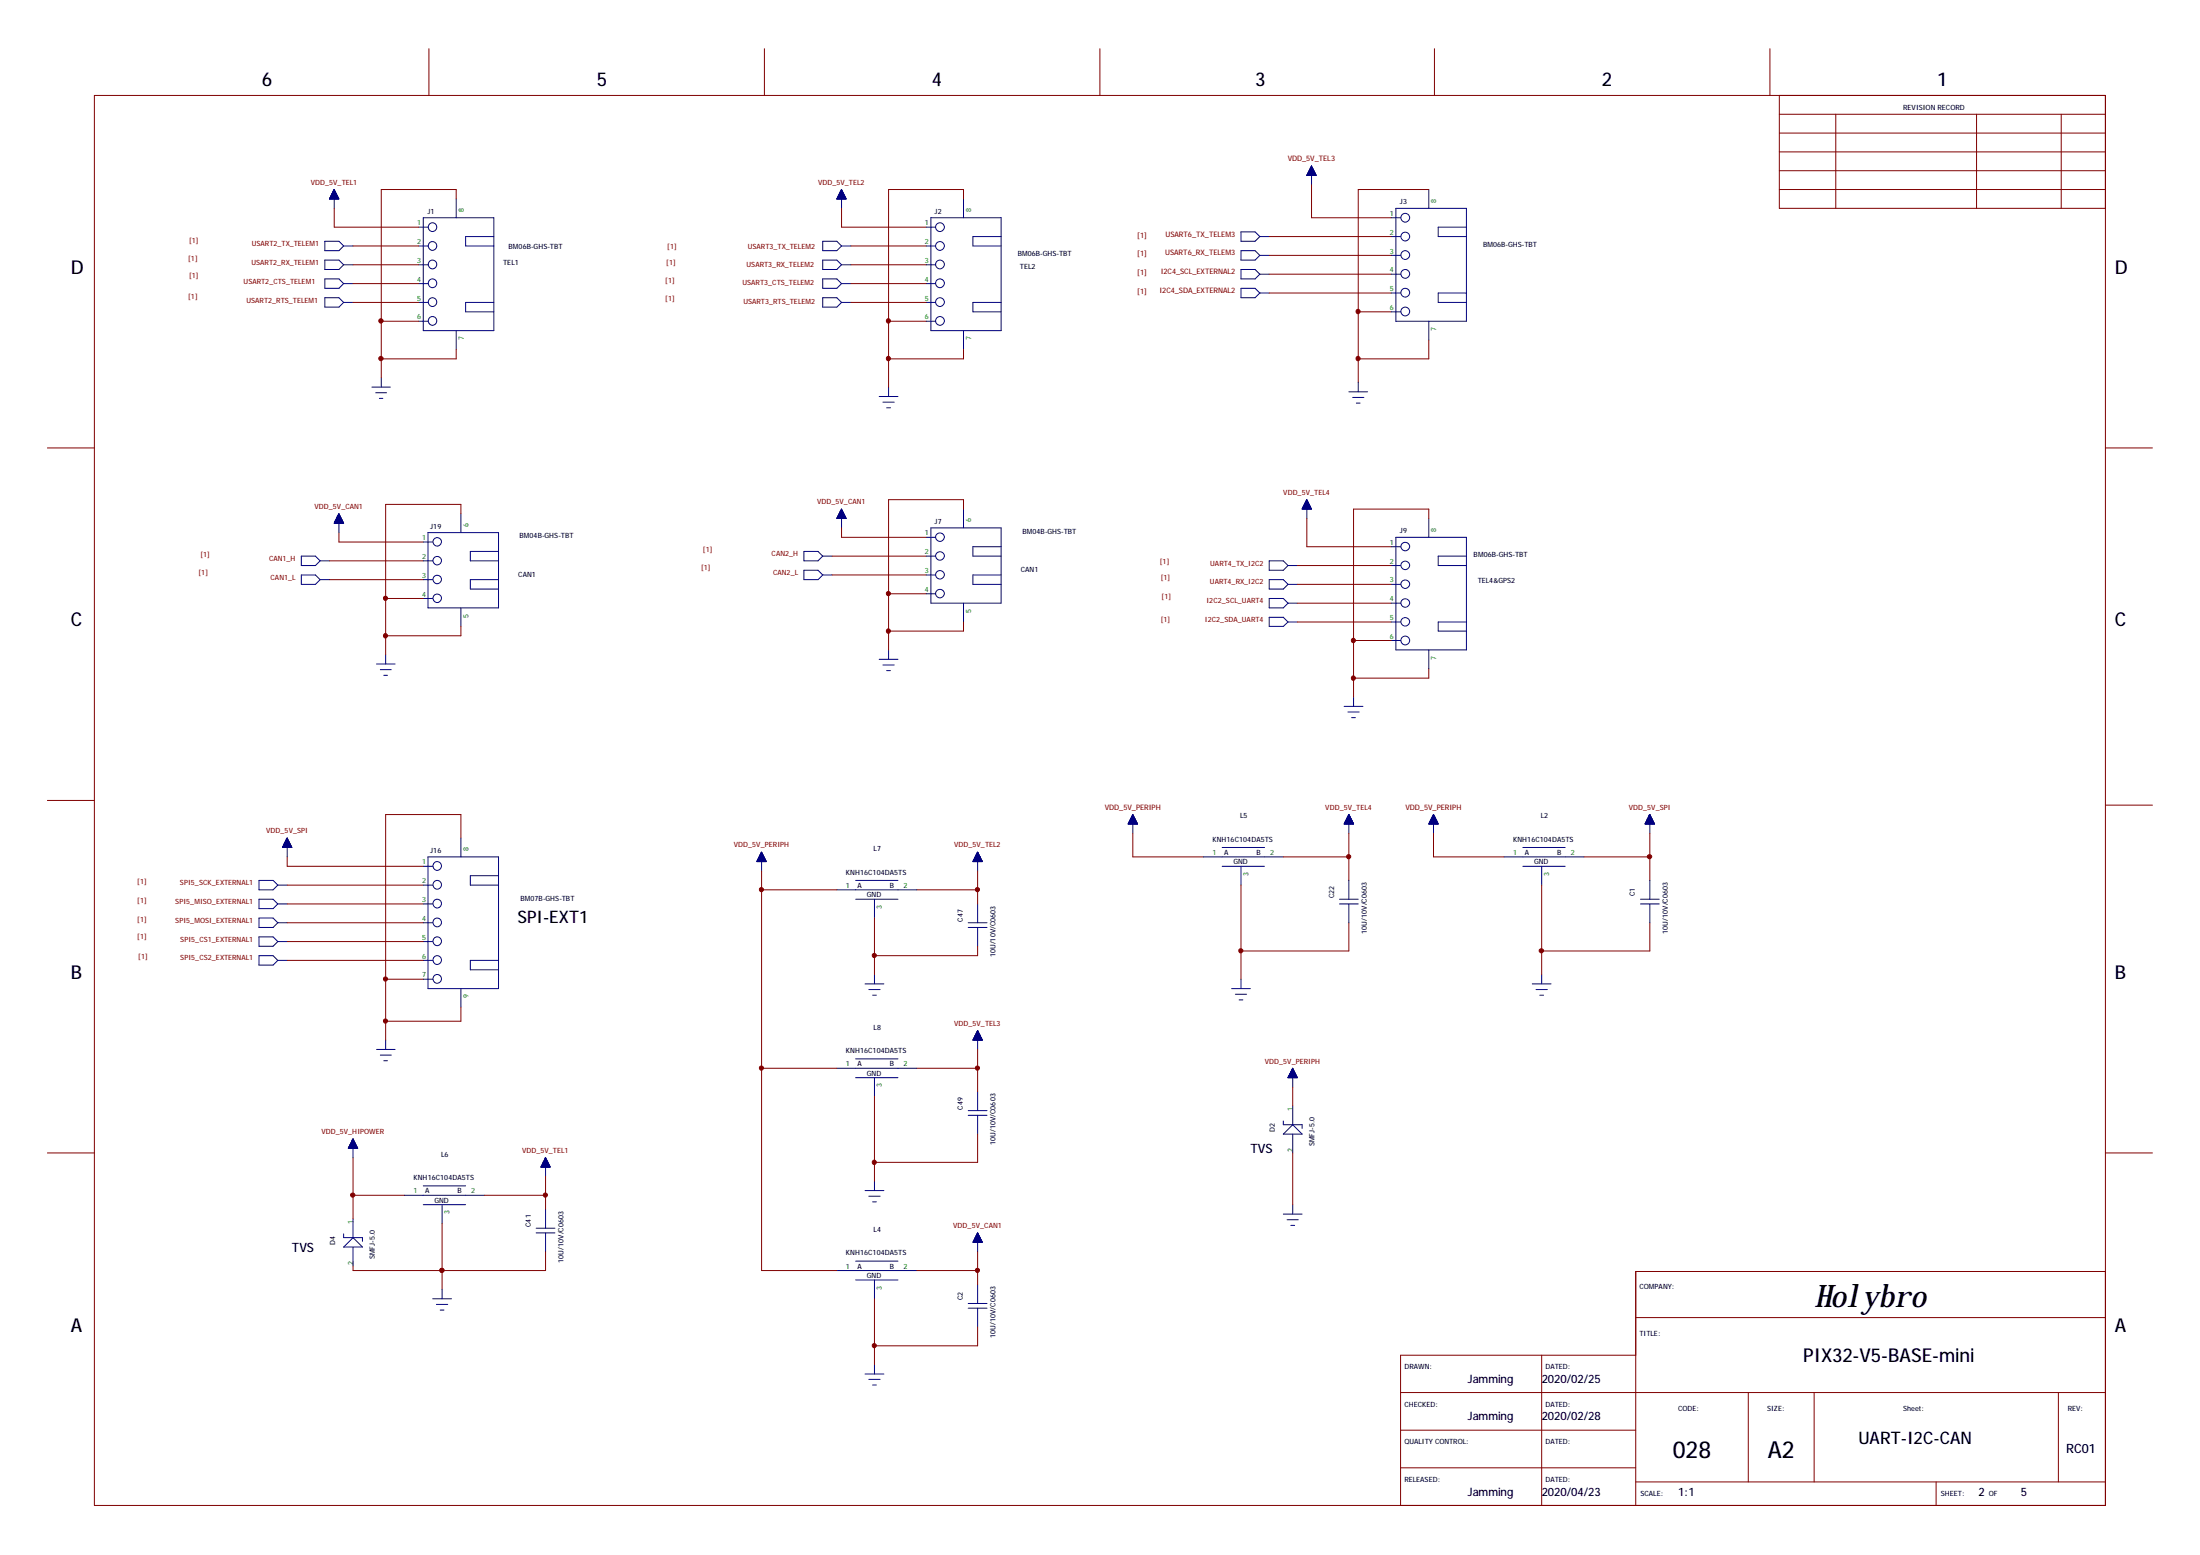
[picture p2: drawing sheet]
<svg xmlns="http://www.w3.org/2000/svg" width="297mm" height="210mm" viewBox="0 0 297 210" stroke-linecap="round" stroke-linejoin="round" font-family="sans-serif">
<g fill="none" stroke="#000080" stroke-width=".14">
<path d="M43.9 32.6h1.9l.6 .6-.6 .6h-1.9zM43.9 35.1h1.9l.6 .6-.6 .7h-1.9zM43.9 37.6h1.9l.6 .7-.6 .6h-1.9zM44.5 26.8v.1M44.5 26.8h1.2M44.5 26.7h1.2v.2M44.5 26.7v.2M44.6 26.7h1M44.6 26.6h1M44.7 26.5h.9v.4M44.7 26.4h.8M44.7 26.4v.5"/>
<path d="M44.7 26.4h.8v.5M44.7 26.3h.8M44.7 26.3v.6M44.8 26.3h.6M44.8 26.2h.6v.7M44.8 26.1v.8M44.8 26.2h.6M44.9 26.1h.5M44.9 26.1h.4M44.9 26v.9M44.9 26h.4v.9M45 25.9h.3"/>
<path d="M45 25.8v1.1M45 25.9h.3v1M45 25.8h.2M45 25.7h.2v1.2M45 25.6v1.3M45.1 25.7h.1M45.1 25.6v2.5M45.1 25.6l-.6 1.3M45.1 25.6l.7 1.3h-1.3M45.2 25.8v1.1M45.3 26h-.4v.9M45.4 26.1v.8"/>
<path d="M45.5 26.3v.6M45.6 26.5h-.9v.4M45.6 26.6h-1v.3M45.6 26.6v.3M45.7 26.8v.1M46.4 33.2h1.3M46.4 35.7h1.3M46.4 38.3h1.3M56.5 33.2h1.3M56.5 30.7h1.3M56.5 35.7h1.3M56.5 38.3h1.3"/>
<path d="M57.1 29.4h9.6v15.2h-9.6zM61.6 26.9v2.5M66.7 31.9h-3.8v1.3h3.8M111.1 32.6h1.9l.6 .6-.6 .6h-1.9zM111.1 35.1h1.9l.6 .6-.6 .7h-1.9zM111.1 37.6h1.9l.6 .7-.6 .6h-1.9zM113 26.8v.1M113 26.8h1.2M113.1 26.7h1.1v.2M113.1 26.6h1M113.2 26.5h.9v.4M113.2 26.5v.4"/>
<path d="M113.2 26.5h.8M113.2 26.4h.8M113.2 26.4v.5M113.2 26.4h.8v.5M113.2 26.3h.8M113.2 26.3v.6M113.3 26.3h.7M113.3 26.2h.6v.7M113.3 26.2h.6M113.3 26.1v.8M113.4 26.1h.5M113.4 26.1h.4"/>
<path d="M113.4 26v.9M113.4 26h.4v.9M113.5 26h.3M113.5 25.9h.2M113.5 25.8v1.1M113.5 25.9h.2v1M113.5 25.8h.2M113.6 25.7h.1v1.2M113.6 25.7h.1M113.6 25.6v1.3M113.6 33.2h1.3M113.6 35.7h1.3"/>
<path d="M113.6 38.3h1.3M113.6 25.6l.7 1.3h-1.3M113.6 25.6v2.5M113.6 25.6l-.6 1.3M113.7 25.8v1.1M113.9 26.1v.8M114 26.3v.6M114.1 26.6h-1v.3M114.1 26.7h-1v.2M114.1 26.6v.3M114.2 26.8v.1M125.1 33.2h1.2"/>
<path d="M125.1 30.7h1.2M125.1 35.7h1.2M125.1 38.3h1.2M125.7 29.4h9.5v15.2h-9.5zM130.1 26.9v2.5M135.2 31.9h-3.8v1.3h3.8M167.6 31.3h1.9l.6 .6-.6 .7h-1.9zM167.6 33.8h1.9l.6 .7-.6 .6h-1.9zM167.6 36.4h1.9l.6 .6-.6 .6h-1.9zM167.6 38.9h1.9l.6 .7-.6 .6h-1.9zM170.1 31.9h1.3M170.1 39.6h1.3"/>
<path d="M170.1 34.5h1.3M170.1 37h1.3M176.4 23.6v.1M176.4 23.6l1.3 .1M176.5 23.6h1.2M176.5 23.5v.2M176.5 23.6h1.1v.1M176.5 23.5h1.1M176.6 23.7v-.3h1v.3M176.6 23.4h.9M176.6 23.3v.4M176.6 23.3h.9v.4"/>
<path d="M176.7 23.7v-.5h.8v.5M176.7 23.3h.8M176.7 23.1v.6M176.7 23.2h.8M176.7 23.1h.7v.6M176.7 23.1h.7M176.8 23h.6v.7M176.8 22.9h.5v.8M176.9 22.8v.9M176.9 22.8h.4v.9M176.9 22.7v1M176.9 22.8h.3"/>
<path d="M176.9 22.7h.3v1M177 22.6v1.1M177 22.7h.2M177 22.6h.2v1.1M177 22.6h.2M177 22.5h.1v1.2M177.1 22.5l-.1 1.2M177.1 22.4v2.5M177.1 22.4l-.7 1.3M177.1 22.4l.6 1.3h-1.3M177.3 22.9h-.5v.8M177.3 23h-.5v.7"/>
<path d="M187.8 29.4h1.3M187.8 31.9h1.3M187.8 39.6h1.3M187.8 34.5h1.3M187.8 37h1.3M188.5 28.1h9.5v15.3h-9.5zM192.9 25.6v2.5M198 30.7h-3.8v1.2h3.8M198 39.6h-3.8v1.2h3.8M43.9 40.2h1.9l.6 .6-.6 .7h-1.9zM46.4 40.8h1.3M50.2 52.3h2.5"/>
<path d="M50.7 53h1.5M51.2 53.8h.5M51.5 51v1.3M56.5 40.8h1.3M56.5 43.4h1.3M61.6 44.6v2.6M66.7 40.8h-3.8v1.3h3.8M111.1 40.2h1.9l.6 .6-.6 .7h-1.9zM113.6 40.8h1.3M118.7 53.5h2.5M119.2 54.3h1.5M119.7 55h.5"/>
<path d="M120 52.3v1.2M125.1 40.8h1.2M125.1 43.4h1.2M130.1 44.6v2.6M135.2 40.8h-3.8v1.3h3.8M182.1 52.9h2.6M182.6 53.7h1.5M183.1 54.4h.5M183.4 51.6v1.3M187.8 42.1h1.3M192.9 43.4v2.5M40.7 75.1h1.9l.6 .6-.6 .6h-1.9z"/>
<path d="M40.7 77.6h1.9l.6 .6-.6 .7h-1.9zM43.2 75.7h1.3M43.2 78.2h1.3M45.1 70.6h1.3M45.2 70.5v.1M45.2 70.5h1.1v.1M45.2 70.5h1.1M45.2 70.6v-.2h1.1v.2M45.3 70.3v.3M45.3 70.4h1M45.3 70.3h.9v.3M45.3 70.6v-.4h.9v.4"/>
<path d="M45.3 70.3h.9M45.3 70.2h.8M45.4 70.1h.7v.5M45.4 70v.6M45.4 70h.7v.6M45.4 69.9h.7M45.5 69.9v.7M45.5 69.9h.5v.7M45.5 69.8v.8M45.5 69.9h.5M45.5 69.8h.5v.8M45.6 69.7v.9"/>
<path d="M45.6 69.8h.3M45.6 69.7h.3v.9M45.6 69.7h.3M45.6 69.6h.3v1M45.7 69.5h.1v1.1M45.7 69.4v1.2M45.7 69.4h.1M45.8 69.4v2.5M45.8 69.4l.6 1.2h-1.3zM45.8 69.4h-.1v1.2M45.8 69.6h-.2v1M46.1 70.1h-.7v.5"/>
<path d="M57.1 75.7h1.3M57.1 78.2h1.3M57.1 73.2h1.3M57.8 71.9h9.5v10.2h-9.5zM62.2 69.4v2.5M67.3 74.4h-3.8v1.3h3.8M67.3 78.2h-3.8v1.3h3.8M108.5 74.4h1.9l.7 .7-.7 .6h-1.9zM108.5 77h1.9l.7 .6-.7 .6h-1.9zM111.1 75.1h1.3M111.1 77.6h1.3M113 69.9v.1"/>
<path d="M113 69.9l1.2 .1M113 69.9h1.2M113.1 69.9h1.1M113.1 69.8h1M113.2 69.6v.4M113.2 69.7h.9v.3M113.2 69.5v.5M113.2 69.6h.8M113.2 69.4v.6M113.2 69.4h.8v.6M113.2 69.5h.8v.5M113.3 69.4h.7"/>
<path d="M113.3 69.3v.7M113.3 69.4h.6M113.3 69.3h.6M113.4 69.3h.5M113.4 69.1v.9M113.4 69.1h.4v.9M113.5 69v1M113.5 69.1h.3M113.5 69.1h.2M113.5 68.9v1.1M113.5 68.9h.2v1.1M113.5 69h.2v1"/>
<path d="M113.5 68.9h.2M113.6 68.8v1.2M113.6 68.8h.1M113.6 68.7v2.6M113.6 68.7l-.6 1.3M113.6 68.7l.7 1.3h-1.3M113.7 68.8v1.2M113.8 69.2h-.4v.8M113.9 69.2v.8M113.9 69.3v.7M114.1 69.7h-1v.3M114.1 69.8h-1v.2"/>
<path d="M114.1 69.7v.3M114.2 69.8v.2M125.1 72.5h1.2M125.1 75.1h1.2M125.1 77.6h1.2M125.7 71.3h9.5v10.1h-9.5zM130.1 68.7v2.6M135.2 73.8h-3.8v1.3h3.8M135.2 77.6h-3.8v1.3h3.8M171.4 75.7h1.9l.6 .6-.6 .7h-1.9zM171.4 78.2h1.9l.6 .7-.6 .6h-1.9zM173.9 76.3h1.3"/>
<path d="M173.9 78.9h1.3M175.8 68.7h1.2M175.9 68.6h1.1v.1M175.9 68.6v.1M175.9 68.6h1.1M175.9 68.5v.2M175.9 68.5h1.1v.2M175.9 68.4h1v.3M175.9 68.4v.3M176 68.4h.9M176 68.3h.9M176.1 68.3h.7"/>
<path d="M176.1 68.1h.7v.6M176.1 68.1v.6M176.1 68.1h.6M176.1 68h.6M176.1 68v.7M176.2 68h.5v.7M176.2 67.9h.5v.8M176.2 67.9v.8M176.2 67.9h.5M176.3 67.8h.3M176.3 67.7v1M176.3 67.7h.3"/>
<path d="M176.4 67.6h.1v1.1M176.4 67.5v1.2M176.4 67.6h.1M176.4 67.5h.1M176.4 67.5v2.5M176.4 67.5l.7 1.2h-1.3zM176.5 67.7h-.2v1M176.6 67.7v1M176.6 67.8v.9M176.8 68.2h-.7v.5M176.8 68.3h-.8v.4M176.8 68.2v.5"/>
<path d="M176.9 68.3v.4M187.8 76.3h1.3M187.8 73.8h1.3M187.8 78.9h1.3M188.5 72.5h9.5v15.2h-9.5zM192.9 70v2.5M198 75.1h-3.8v1.2h3.8M50.8 89.6h2.5M51.4 90.4h1.4M51.8 91.2h.5M52.1 88.4v1.2M57.1 80.8h1.3"/>
<path d="M62.2 82.1v2.5M118.7 89h2.5M119.2 89.8h1.5M119.7 90.5h.5M120 87.7v1.3M125.1 80.2h1.2M130.1 81.4v2.6M171.4 80.8h1.9l.6 .6-.6 .7h-1.9zM171.4 83.3h1.9l.6 .7-.6 .6h-1.9zM173.9 84h1.3M173.9 81.4h1.3M181.5 95.3h2.5"/>
<path d="M182 96.1h1.5M182.5 96.9h.5M182.8 94.1v1.2M187.8 84h1.3M187.8 81.4h1.3M187.8 86.5h1.3M192.9 87.7v2.6M198 84h-3.8v1.2h3.8M35 118.8h1.9l.6 .7-.6 .6h-1.9zM37.5 119.5h1.3M38.1 114.4h1.3M38.1 114.3v.1"/>
<path d="M38.2 114.3h1.1M38.2 114.2v.2M38.2 114.2h1.1M38.3 114.1h1v.3M38.3 114.1h.9M38.3 114.4v-.4h.9v.4M38.4 114h.8M38.4 113.9v.5M38.4 113.9h.8M38.4 113.8h.7v.6M38.4 113.8v.6M38.4 113.8h.7"/>
<path d="M38.4 113.7v.7M38.5 113.7h.5M38.5 113.6h.5v.8M38.6 113.6h.3M38.6 113.5h.3v.9M38.6 113.5v.9M38.6 113.5h.3M38.6 113.4v1M38.7 113.4h.2M38.7 113.3h.2v1.1M38.7 113.3v1.1M38.7 113.3h.1"/>
<path d="M38.7 113.2v1.2M38.7 113.2h.1M38.8 113.1l.6 1.3h-1.3M38.8 113.1v2.6M38.8 113.1l-.7 1.3M38.8 113.2v1.2M38.9 113.4v1M39 113.6h-.5v.8M39.1 113.7v.7M39.2 113.9v.5M39.2 114.1h-.9v.3M39.3 114.2v.2"/>
<path d="M57.1 116.9h1.3M57.1 119.5h1.3M57.8 115.7h9.5v17.7h-9.5zM62.2 113.1v2.6M67.3 118.2h-3.8v1.3h3.8M102.2 116.3h1.2M102.2 116.3v-.1h1.2v.1M102.3 116.1h1.1M102.3 116.1h1v.2M102.3 116v.3M102.3 116h1M102.3 116h1v.3"/>
<path d="M102.4 115.9h.9M102.4 116.3v-.4h.9v.4M102.4 115.8h.8M102.4 115.8h.8v.5M102.5 116.3v-.6h.7v.6M102.5 115.6h.6M102.5 115.6h.6v.7M102.5 115.5v.8M102.6 115.5h.5M102.6 115.5h.4v.8M102.6 115.4v.9M102.6 115.4h.4"/>
<path d="M102.7 115.4h.3v.9M102.7 115.3h.3v1M102.7 115.2h.2v1.1M102.7 115.1v1.2M102.8 115.1h.1M102.8 115v1.3M102.8 115l.7 1.3h-1.3zM102.8 115v2.6M102.9 115.2h-.2v1.1M103 115.3h-.3v1M103.2 115.8h-.8v.5M115.5 118.8h5.7"/>
<path d="M131.4 116.3h1.2M131.4 116.3v-.1h1.2v.1M131.4 116.1h1.1M131.5 116.1h1v.2M131.5 116h1v.3M131.5 115.9h1M131.5 116v.3M131.6 116.3v-.4h.8v.4M131.6 115.8h.8M131.6 115.8h.8v.5M131.6 115.8v.5M131.7 116.3v-.6h.6v.6"/>
<path d="M131.7 115.8h.7M131.7 115.6h.6M131.7 115.6h.6v.7M131.8 115.5h.4v.8M131.8 115.4h.4v.9M131.8 115.3v1M131.9 115.3h.3M131.9 115.3h.2v1M131.9 115.2v1.1M131.9 115.2h.2M131.9 115.2h.2v1.1M131.9 115.1v1.2"/>
<path d="M132 115.1h.1M132 115v2.6M132 115l.6 1.3h-1.2zM132 115.1v1.2M132.2 115.4h-.4v.9M132.2 115.5h-.5v.8M132.5 116h-1v.3M152.4 111.2h1.1M152.4 111.1v.1M152.4 111.1h1.1M152.4 111.2v-.1h1.1v.1M152.4 111h1.1"/>
<path d="M152.4 111h1.1v.2M152.4 110.9v.3M152.5 110.9h.9M152.5 111.2v-.4h.9v.4M152.5 110.8h.9M152.6 110.8h.7v.4M152.6 110.7h.7v.5M152.6 110.6v.6M152.7 110.6h.6M152.7 110.5h.5v.7M152.7 110.5v.7M152.7 110.5h.5"/>
<path d="M152.7 110.4v.8M152.7 110.4h.5M152.8 110.3h.4v.9M152.8 110.3h.3v.9M152.9 110.2h.1v1M152.9 110.1v1.1M152.9 110.1h.1M152.9 110h.1v1.2M152.9 110v1.2M153 110v2.5M153 110l.6 1.2h-1.3zM153.1 110.2h-.3v1"/>
<path d="M153.1 110.3h-.3v.9M153.3 110.7h-.7v.5M162.5 115.7h10.8M165 116.9h5.7M165 114.4h5.7M167.6 116.9v2.6M181.5 111.2h1.3M181.5 111.1h1.2M181.5 111.1v.1M181.6 111.2v-.1h1.1v.1M181.6 111h1.1M181.6 111h1v.2"/>
<path d="M181.6 110.9v.3M181.7 110.9h.9M181.7 111.2v-.4h.9v.4M181.7 110.8h.8M181.7 110.8h.8v.4M181.8 110.7h.7v.5M181.8 110.6h.7M181.8 110.6v.6M181.8 110.5h.6v.7M181.8 110.5v.7M181.9 110.5h.5M181.9 110.5h.5v.7"/>
<path d="M181.9 110.4v.8M181.9 110.4h.5M181.9 110.3h.4v.9M181.9 110.3v.9M181.9 110.3h.4M182 110.3h.3v.9M182 110.2h.2v1M182.1 110h.1v1.2M182.1 110v1.2M182.1 110v2.5M182.1 118.8v2.6M182.1 110l-.6 1.2h1.3"/>
<path d="M182.1 110l.7 1.2M182.1 110h.1M182.2 110.1h-.2v1.1M182.2 110.2h-.2v1M182.5 110.7h-.8v.5M193 111.2h1.2M193 111.1h1.1M193 111.1v.1M193 111.2v-.1h1.1v.1M193 111h1.1M193 111h1.1v.2M193 110.9v.3"/>
<path d="M193.1 110.9h1M193.1 111.2v-.4h.9v.4M193.1 110.8h.9M193.2 110.8h.8v.4M193.2 110.7h.7v.5M193.2 110.6h.7M193.2 110.6v.6M193.3 110.5h.5v.7M193.3 110.5v.7M193.3 110.5h.5M193.3 110.4v.8M193.3 110.4h.5"/>
<path d="M193.3 110.3h.5v.9M193.3 110.3v.9M193.4 110.3h.3M193.4 110.3h.3v.9M193.5 110.2h.2v1M193.5 110h.1v1.2M193.5 110v1.2M193.5 110l-.6 1.2h1.3M193.5 110h.1M193.5 110v2.5M193.5 110l.7 1.2M193.6 110.1h-.1v1.1"/>
<path d="M193.7 110.2h-.3v1M193.9 110.7h-.7v.5M203.1 115.7h10.8M205.6 116.9h5.7M205.6 114.4h5.7M208.2 116.9v2.6M222.1 111.2h1.3M222.1 111.1v.1M222.2 111.1h1.1M222.2 111.2v-.1h1.1v.1M222.2 111h1.1M222.2 111h1.1v.2"/>
<path d="M222.3 111.2v-.4h.9v.4M222.3 110.8h.9M222.3 110.8h.8v.4M222.3 110.7v.5M222.4 110.7h.7M222.4 110.7h.7v.5M222.4 110.6v.6M222.4 110.6h.7M222.4 110.5h.7v.7M222.4 110.5v.7M222.5 110.5h.5M222.5 110.5h.5v.7"/>
<path d="M222.5 110.3h.4v.9M222.6 110.3h.3v.9M222.6 110.2v1M222.6 110.2h.3M222.6 110.2h.2v1M222.6 110.1v1.1M222.7 110.1h.1M222.7 110h.1v1.2M222.7 110v1.2M222.7 110h.1M222.8 110v2.5M222.8 118.8v2.6"/>
<path d="M222.8 110l.6 1.2h-1.3M222.8 110l-.7 1.2M222.9 110.3h-.4v.9M223 110.4h-.5v.8M223.2 110.9h-1v.3M35 121.4h1.9l.6 .6-.6 .7h-1.9zM35 123.9h1.9l.6 .7-.6 .6h-1.9zM35 126.5h1.9l.6 .6-.6 .6h-1.9zM35 129h1.9l.6 .6-.6 .7h-1.9zM37.5 124.6h1.3M37.5 122h1.3M37.5 129.6h1.3"/>
<path d="M37.5 127.1h1.3M57.1 124.6h1.3M57.1 122h1.3M57.1 129.6h1.3M57.1 127.1h1.3M57.1 132.2h1.3M62.2 133.4v2.5M67.3 129.6h-3.8v1.3h3.8M113 120.1h10.8M115.5 121.4h5.7M116.8 132.8h2.5M117.3 133.6h1.5"/>
<path d="M117.8 134.3h.5M118.1 121.4v2.5M118.1 131.5v1.3M130.7 125.2h2.6M130.7 124.6h2.6M131.6 140v.4M131.6 139.9h.8M131.7 139.8v.6M131.7 139.8h.6v.6M131.7 139.8h.7M131.7 139.8h.6M131.7 139.7h.6v.7"/>
<path d="M131.8 139.6h.4v.8M131.8 139.4v1M131.8 139.5h.4v.9M131.9 139.3v1.1M131.9 139.4h.2v1M131.9 139.4h.3M131.9 139.2v1.2M131.9 139.3h.2v1.1M131.9 139.3h.2M132 139.2h.1M132 122v2.6M132 125.2v2.5"/>
<path d="M132 139.1v2.6M132 139.2v1.2M132 139.1l.6 1.3h-1.2zM132.2 139.5h-.4v.9M132.2 139.6h-.5v.8M166.3 133.4h2.5M166.8 134.2h1.5M167.3 135h.5M167.6 132.2v1.2M180.8 121.4h2.6M180.8 122h2.6M182.1 122v2.6"/>
<path d="M206.9 132.8h2.5M207.4 133.6h1.5M207.9 134.3h.5M208.2 131.5v1.3M221.5 121.4h2.5M221.5 122h2.5M222.8 122v2.6M47 155h.1M47.1 155h1.1M47.1 154.9h1.1v.1M47.1 154.8v.2M47.1 154.8h1.1"/>
<path d="M47.2 154.8h1M47.2 154.7h.9M47.2 154.6h.8v.4M47.2 154.5v.5M47.3 154.5h.7M47.3 154.4v.6M47.3 154.4h.7M47.3 154.4h.7v.6M47.3 154.3v.7M47.4 154.3h.5M47.4 154.2h.5M47.4 154.2v.8"/>
<path d="M47.5 154.2h.3M47.5 154.1h.3v.9M47.5 154v1M47.5 154h.3M47.5 153.9v1.1M47.6 153.9h.1M47.6 153.9h.1v1.1M47.6 153.8v1.2M47.6 153.8h.1M47.7 153.7v2.6M47.7 153.7l-.7 1.3M47.7 153.7l.6 1.3h-1.3"/>
<path d="M47.8 153.9v1.1M47.8 154.1h-.3v.9M47.8 154.1v.9M47.9 154.2v.8M48 154.4v.6M48.1 154.6h-.9v.4M48.1 154.7v.3M48.1 154.7h-.9v.3M48.2 154.7v.3M48.3 155h.1M50.8 141.7h2.5M51.4 142.4h1.4"/>
<path d="M51.8 143.2h.5M52.1 140.4v1.3M73.1 157.5h1.2M73.1 157.4v.1M73.1 157.4h1.1M73.1 157.4h1.1v.1M73.1 157.3v.2M73.2 157.3h1M73.2 157.3h.9M73.2 157.5v-.3h.9v.3M73.2 157.2h.9v.3M73.3 157.1h.7"/>
<path d="M73.3 157v.5M73.3 157h.7M73.3 156.9v.6M73.4 156.9h.6M73.4 156.9h.6v.6M73.4 156.8v.7M73.4 156.8h.5M73.4 156.7h.5v.8M73.4 156.7v.8M73.5 156.6h.3v.9M73.5 156.6h.3M73.5 156.5v1"/>
<path d="M73.6 156.5h.1M73.6 156.4v1.1M73.6 156.4h.1M73.6 156.4h.1v1.1M73.6 156.3v1.2M73.7 156.3v2.5M73.7 156.3l.6 1.2h-1.3zM73.7 156.4v1.1M73.8 156.5v1M73.8 156.6h-.3v.9M74 156.9v.6M74 157v.5"/>
<path d="M74.1 157.1h-.9v.4M74.3 157.5h.1M113 144.2h10.8M115.5 145.5h5.7M115.5 142.9h5.7M118.1 145.5v2.5M118.1 159.4v1.3M130.7 150.6h2.6M130.7 149.9h2.6M131.4 140.3v.1M131.4 140.3h1.2v.1M131.4 140.3h1.2"/>
<path d="M131.4 140.3h1.1M131.5 140.4v-.2h1v.2M131.5 140.1h1M131.5 140.1h1v.3M131.6 140h.8v.4M131.6 140.4v-.5h.8v.5M132 147.4v2.5M132 150.6v2.5M132.5 140.1h-1v.3M173.3 151.3v.5h2.5v.5M173.3 153.1l1.2-1.3 1.3 1.3zM173.9 145.4l1.2 .1"/>
<path d="M173.9 145.4v.1M173.9 145.4h1.2M174 145.3h1.1v.2M174 145.3h1M174 145.3v.2M174 145.5v-.3h1v.3M174 145.2h1M174.1 145.1h.9v.4M174.1 145.1v.4M174.1 145.1h.9M174.1 145.5v-.5h.8v.5M174.2 145h.7"/>
<path d="M174.2 144.9h.7v.6M174.2 144.9v.6M174.2 144.9h.7M174.2 144.8h.6v.7M174.3 144.7h.5v.8M174.3 144.6h.5v.9M174.3 144.6v.9M174.4 144.6h.3M174.4 144.5h.3v1M174.4 144.5v1M174.4 144.5h.3M174.4 144.4h.2v1.1"/>
<path d="M174.4 144.4v1.1M174.5 144.4h.1M174.5 144.3h.1v1.2M174.5 144.2l.7 1.3h-1.3M174.5 144.2v2.5M174.5 149.3v2.5M174.5 153.1v2.5M174.5 144.2l-.6 1.3M174.5 144.2v1.3M174.8 144.7h-.5v.8M174.8 144.8h-.6v.7M46.4 166.6v.5h2.5v.5"/>
<path d="M47.7 167.1l1.2 1.2h-2.5zM47.7 164.5v2.6M47.7 168.3v2.6M54.6 161.3h10.8M57.1 162.6h5.8M57.1 160.1h5.8M58.4 175.3h2.6M58.9 176.1h1.6M59.4 176.8h.5M59.7 162.6v2.6M59.7 174v1.3M72.4 166.4h2.5"/>
<path d="M72.4 165.8h2.5M73.7 163.3v2.5M73.7 166.4v2.6M113 171.5h10.8M115.5 172.8h5.7M115.5 170.2h5.7M116.8 160.7h2.5M117.3 161.5h1.5M117.8 162.2h.5M118.1 172.8v2.5M130.7 176.6h2.6M130.7 176h2.6"/>
<path d="M131.4 167.6v.1M131.4 167.7h1.2M131.4 167.6h1.2M131.4 167.6h1.1M131.5 167.5h1M131.5 167.4h1v.3M131.6 167.3v.4M131.6 167.3h.8M131.6 167.1v.6M131.6 167.2h.8v.5M131.6 167.3h.8v.4M131.7 167.1v.6"/>
<path d="M131.7 167.1h.7M131.7 167.1h.6M131.7 167h.6M131.8 166.8v.9M131.8 166.9h.4v.8M131.8 166.8h.4M131.8 166.7v1M131.9 166.6v1.1M131.9 166.7h.2v1M131.9 166.8h.3v.9M131.9 166.5v1.2M131.9 166.6h.2"/>
<path d="M132 166.6h.1M132 166.4v2.6M132 173.4v2.6M132 176.6v2.5M132 166.4l.6 1.3h-1.2zM132 166.5h.1M132 166.5v1.2M132.1 166.6v1.1M132.2 166.9h-.5v.8M132.3 167v.7M132.3 167.1v.6M132.5 167.4h-1v.3"/>
<path d="M132.5 167.5v.2M132.6 167.6v.1M173.3 163.9h2.5M173.8 164.6h1.5M174.3 165.4h.5M174.5 162.6v1.3M116.8 185.5h2.5M117.3 186.2h1.5M117.8 187h.5M118.1 184.2v1.3"/>
<circle cx="58.4" cy="30.7" r=".59"/>
<circle cx="58.4" cy="35.7" r=".59"/>
<circle cx="58.4" cy="38.2" r=".59"/>
<circle cx="58.4" cy="33.2" r=".59"/>
<circle cx="126.9" cy="30.7" r=".59"/>
<circle cx="126.9" cy="35.7" r=".59"/>
<circle cx="126.9" cy="33.2" r=".59"/>
<circle cx="126.9" cy="38.2" r=".59"/>
<circle cx="189.7" cy="37" r=".59"/>
<circle cx="189.7" cy="31.9" r=".59"/>
<circle cx="189.7" cy="29.4" r=".59"/>
<circle cx="189.7" cy="34.4" r=".59"/>
<circle cx="189.7" cy="39.5" r=".59"/>
<circle cx="58.4" cy="43.3" r=".59"/>
<circle cx="58.4" cy="40.8" r=".59"/>
<circle cx="126.9" cy="43.3" r=".59"/>
<circle cx="126.9" cy="40.8" r=".59"/>
<circle cx="189.7" cy="42" r=".59"/>
<circle cx="59" cy="78.2" r=".57"/>
<circle cx="59" cy="73.1" r=".57"/>
<circle cx="59" cy="75.7" r=".57"/>
<circle cx="126.9" cy="77.6" r=".58"/>
<circle cx="126.9" cy="75" r=".58"/>
<circle cx="126.9" cy="72.5" r=".58"/>
<circle cx="189.7" cy="73.8" r=".58"/>
<circle cx="189.7" cy="78.9" r=".58"/>
<circle cx="189.7" cy="76.3" r=".58"/>
<circle cx="59" cy="80.8" r=".57"/>
<circle cx="126.9" cy="80.1" r=".58"/>
<circle cx="189.7" cy="86.5" r=".59"/>
<circle cx="189.7" cy="81.4" r=".58"/>
<circle cx="189.7" cy="83.9" r=".58"/>
<circle cx="59" cy="116.9" r=".59"/>
<circle cx="59" cy="119.4" r=".59"/>
<circle cx="59" cy="127" r=".59"/>
<circle cx="59" cy="129.6" r=".59"/>
<circle cx="59" cy="124.5" r=".59"/>
<circle cx="59" cy="122" r=".59"/>
<circle cx="59" cy="132.1" r=".59"/>
</g>
<g fill="none" stroke="#800000" stroke-width=".14">
<path d="M12.7 12.9h271.6v190.3h-271.6zM57.9 6.6v6.3M103.2 6.6v6.3M148.5 6.6v6.3M193.7 6.6v6.3M239 6.6v6.3M240.2 12.9v15.2h44.1M240.2 15.4h44.1M240.2 18h44.1M247.9 15.4v12.7M266.9 15.4v12.7M278.3 15.4v12.7"/>
<path d="M45.1 28.1v2.6h11.4M47.7 33.2h8.8M47.7 35.7h8.8M47.7 38.3h8.8M61.6 26.9v-1.3h-10.1v25.4M113.6 28.1v2.6h11.5M114.9 33.2h10.2M114.9 35.7h10.2M114.9 38.3h10.2M130.1 26.9v-1.3h-10.1v26.7M171.4 31.9h16.4M171.4 34.5h16.4"/>
<path d="M171.4 37h16.4M171.4 39.6h16.4M177.1 24.9v4.5h10.7M192.9 25.6h-9.5v26M240.2 20.5h44.1M240.2 23h44.1M240.2 25.6h44.1M47.7 40.8h8.8M51.5 43.4h5M61.6 47.2v1.2h-10.1M114.9 40.8h10.2M120 43.4h5.1"/>
<path d="M130.1 47.2v1.2h-10.1M183.4 42.1h4.4M192.9 45.9v2.5h-9.5M6.4 60.5h6.3M44.5 75.7h12.6M44.5 78.2h12.6M45.8 71.9v1.3h11.3M62.2 69.4v-1.3h-10.1v20.3M112.4 75.1h12.7M112.4 77.6h12.7M113.6 71.3v1.2h11.5M130.1 68.7v-1.2h-10.1v20.2"/>
<path d="M175.2 76.3h12.6M175.2 78.9h12.6M176.4 70v3.8h11.4M192.9 70v-1.3h-10.1v25.4M284.3 60.5h6.3M52.1 80.8h5M62.2 84.6v1.2h-10.1M120 80.2h5.1M130.1 84v1.2h-10.1M175.2 81.4h12.6M175.2 84h12.6M182.8 86.5h5"/>
<path d="M192.9 90.3v1.2h-10.1M6.4 108h6.3M38.8 119.5h18.3M38.8 115.7v1.2h18.3M62.2 113.1v-3.1h-10.1v30.4M102.8 117.6v53.9h10.2M132 117.6v4.4M153 112.5v3.2h9.5M167.6 119.5v12.7M173.3 115.7h8.8M182.1 112.5v6.3M193.5 112.5v3.2h9.6"/>
<path d="M208.2 119.5v12M213.9 115.7h8.9M222.8 112.5v6.3M284.3 108.7h6.3M38.8 122h18.3M38.8 124.6h18.3M38.8 127.1h18.3M38.8 129.6h18.3M52.1 132.2h5M62.2 135.9v2h-10.1M102.8 120.1h10.2M118.1 123.9v7.6"/>
<path d="M123.8 120.1h8.2M132 127.7v1.3h-13.9M182.1 124.6v3.8h-14.5M222.8 124.6v3.8h-14.6M6.4 155.6h6.3M47.7 156.3v8.2M73.7 158.8v4.5M102.8 144.2h10.2M118.1 148v11.4M123.8 144.2h8.2M132 141.7v5.7M132 153.1v3.8h-13.9"/>
<path d="M174.5 146.7v2.6M174.5 155.6v7M284.3 155.6h6.3M47.7 161.3h6.9M59.7 165.2v8.8M65.4 161.3h8.3M73.7 169v2.5h-26v-.6M118.1 175.3v8.9M123.8 171.5h8.2M132 169v4.4M132 179.1v2.6h-13.9M220.9 177.9h63.4"/>
<path d="M284.3 171.6h-63.4v31.6M189.1 188h95.2M189.1 193.1h31.8M189.1 198.1h31.8M208.2 182.9v20.3M220.9 182.9h-31.8v20.3M236.1 188v12M244.9 188v12M277.9 188v12M220.9 200h63.4M261.4 200v3.2"/>
</g>
<g fill="#800000" stroke="#800000" stroke-width=".14">
<circle cx="51.4" cy="43.3" r=".3"/>
<circle cx="51.4" cy="48.4" r=".3"/>
<circle cx="119.9" cy="43.3" r=".29"/>
<circle cx="119.9" cy="48.4" r=".29"/>
<circle cx="182.7" cy="86.5" r=".29"/>
<circle cx="182.7" cy="91.5" r=".29"/>
<circle cx="52" cy="80.8" r=".29"/>
<circle cx="52" cy="85.8" r=".29"/>
<circle cx="59.7" cy="171.5" r=".29"/>
<circle cx="73.6" cy="161.3" r=".29"/>
<circle cx="132" cy="120.1" r=".29"/>
<circle cx="118" cy="129" r=".29"/>
<circle cx="132" cy="144.2" r=".29"/>
<circle cx="118" cy="156.9" r=".29"/>
<circle cx="102.8" cy="120.1" r=".29"/>
<circle cx="118" cy="181.6" r=".29"/>
<circle cx="132" cy="171.5" r=".29"/>
<circle cx="102.8" cy="144.2" r=".29"/>
<circle cx="47.6" cy="161.3" r=".29"/>
<circle cx="182.1" cy="115.6" r=".29"/>
<circle cx="167.5" cy="128.3" r=".29"/>
<circle cx="183.4" cy="42" r=".29"/>
<circle cx="52" cy="132.2" r=".29"/>
<circle cx="52" cy="137.8" r=".29"/>
<circle cx="119.9" cy="80.1" r=".29"/>
<circle cx="119.9" cy="85.2" r=".29"/>
<circle cx="222.7" cy="115.6" r=".29"/>
<circle cx="208.1" cy="128.3" r=".29"/>
<circle cx="183.4" cy="48.4" r=".29"/>
</g>
<text font-size="4.2" x="245" y="176.5">Holybro</text>
<g font-size="3.2">
<text x="225.8" y="196.8">028</text>
<text x="238.7" y="196.8">A2</text>
</g>
<g font-size="2.6">
<text x="35.3" y="11.6">6</text>
<text x="80.6" y="11.6">5</text>
<text x="125.8" y="11.6">4</text>
<text x="169.5" y="11.6">3</text>
<text x="216.3" y="11.6">2</text>
<text x="261.5" y="11.6">1</text>
<text x="9.6" y="37">D</text>
<text x="285.5" y="37">D</text>
<text x="9.6" y="84.6">C</text>
<text x="285.5" y="84.6">C</text>
<text x="9.6" y="132.2">B</text>
<text x="285.5" y="132.2">B</text>
<text x="9.6" y="179.8">A</text>
<text x="285.5" y="179.8">A</text>
<text x="243.5" y="183.9">PIX32-V5-BASE-mini</text>
</g>
<g font-size="2.3">
<text x="69.8" y="124.6">SPI-EXT1</text>
<text x="250.9" y="195">UART-I2C-CAN</text>
</g>
<g font-size="1.7">
<text x="168.8" y="155.6">TVS</text>
<text x="39.4" y="169">TVS</text>
<text x="279" y="196.1">RC01</text>
</g>
<g font-size="1.6">
<text x="198.2" y="186.7">Jamming</text>
<text x="198.2" y="191.7">Jamming</text>
<text x="208.2" y="186.7">2020/02/25</text>
<text x="208.2" y="191.7">2020/02/28</text>
<text x="198.2" y="201.9">Jamming</text>
<text x="208.2" y="201.9">2020/04/23</text>
<text x="226.6" y="201.9">1:1</text>
<text x="267.1" y="201.9">2</text>
<text x="272.8" y="201.9">5</text>
</g>
<g font-size="1">
<text x="257" y="14.8">REVISION RECORD</text>
<text x="57.7" y="28.8">J1</text>
<text x="126.2" y="28.8">J2</text>
<text x="189" y="27.6">J3</text>
<text x="67.9" y="35.7">TEL1</text>
<text x="68.7" y="33.6">BM06B-GHS-TBT</text>
<text x="137.4" y="34.6">BM06B-GHS-TBT</text>
<text x="200.2" y="33.3">BM06B-GHS-TBT</text>
<text x="137.7" y="36.4">TEL2</text>
<text x="58.1" y="71.3">J19</text>
<text x="126.2" y="70.7">J7</text>
<text x="189" y="72">J9</text>
<text x="70" y="77.9">CAN1</text>
<text x="70.1" y="72.7">BM04B-GHS-TBT</text>
<text x="137.8" y="77.2">CAN1</text>
<text x="138" y="72">BM04B-GHS-TBT</text>
<text x="199" y="75.2">BM06B-GHS-TBT</text>
<text x="199.5" y="78.8">TEL4&amp;GPS2</text>
<text x="163.7" y="113.6">KNH16C104DA5TS</text>
<text x="167.4" y="110.5">L5</text>
<text x="204.3" y="113.6">KNH16C104DA5TS</text>
<text x="208" y="110.5">L2</text>
<text x="58.1" y="115.1">J16</text>
<text x="114.2" y="118.1">KNH16C104DA5TS</text>
<text x="115.8" y="119.9">A</text>
<text x="117.9" y="114.9">L7</text>
<text x="120.1" y="119.9">B</text>
<text x="165.3" y="115.4">A</text>
<text x="166.5" y="116.7">GND</text>
<text x="169.6" y="115.4">B</text>
<text x="205.9" y="115.4">A</text>
<text x="207.1" y="116.7">GND</text>
<text x="210.2" y="115.4">B</text>
<text x="70.3" y="121.6">BM07B-GHS-TBT</text>
<text x="117.1" y="121.1">GND</text>
<text x="130" y="124.4" transform="rotate(-90 130 124.4)">C47</text>
<text x="180.1" y="121.2" transform="rotate(-90 180.1 121.2)">C22</text>
<text x="220.7" y="121" transform="rotate(-90 220.7 121)">C1</text>
<text x="134.4" y="129.2" transform="rotate(-90 134.4 129.2)">10U/10V/C0603</text>
<text x="184.5" y="126" transform="rotate(-90 184.5 126)">10U/10V/C0603</text>
<text x="225.2" y="126" transform="rotate(-90 225.2 126)">10U/10V/C0603</text>
<text x="114.2" y="142.2">KNH16C104DA5TS</text>
<text x="115.8" y="143.9">A</text>
<text x="117.9" y="139">L8</text>
<text x="120.1" y="143.9">B</text>
<text x="117.1" y="145.2">GND</text>
<text x="130" y="149.8" transform="rotate(-90 130 149.8)">C49</text>
<text x="134.4" y="154.6" transform="rotate(-90 134.4 154.6)">10U/10V/C0603</text>
<text x="172.1" y="152.8" transform="rotate(-90 172.1 152.8)">D2</text>
<text x="177.5" y="154.7" transform="rotate(-90 177.5 154.7)">SMFJ-5.0</text>
<text x="55.8" y="159.3">KNH16C104DA5TS</text>
<text x="57.4" y="161.1">A</text>
<text x="59.6" y="156.1">L6</text>
<text x="61.8" y="161.1">B</text>
<text x="58.7" y="162.4">GND</text>
<text x="71.7" y="165.6" transform="rotate(-90 71.7 165.6)">C41</text>
<text x="117.9" y="166.3">L4</text>
<text x="45.3" y="168.1" transform="rotate(-90 45.3 168.1)">D4</text>
<text x="50.6" y="170" transform="rotate(-90 50.6 170)">SMFJ-5.0</text>
<text x="76.1" y="170.4" transform="rotate(-90 76.1 170.4)">10U/10V/C0603</text>
<text x="114.2" y="169.5">KNH16C104DA5TS</text>
<text x="115.8" y="171.3">A</text>
<text x="117.1" y="172.5">GND</text>
<text x="120.1" y="171.3">B</text>
<text x="130" y="175.5" transform="rotate(-90 130 175.5)">C2</text>
<text x="221.4" y="174">COMPANY:</text>
<text x="134.4" y="180.6" transform="rotate(-90 134.4 180.6)">10U/10V/C0603</text>
<text x="189.6" y="184.8">DRAWN:</text>
<text x="208.7" y="184.8">DATED:</text>
<text x="221.4" y="180.4">TITLE:</text>
<text x="189.6" y="189.9">CHECKED:</text>
<text x="208.7" y="189.9">DATED:</text>
<text x="226.6" y="190.5">CODE:</text>
<text x="238.6" y="190.5">SIZE:</text>
<text x="257" y="190.5">Sheet:</text>
<text x="279.2" y="190.5">REV:</text>
<text x="189.6" y="195">QUALITY CONTROL:</text>
<text x="208.7" y="195">DATED:</text>
<text x="189.6" y="200">RELEASED:</text>
<text x="208.7" y="200">DATED:</text>
<text x="221.5" y="201.9">SCALE:</text>
<text x="262" y="201.9">SHEET:</text>
<text x="268.5" y="201.9">OF</text>
</g>
<g font-size="1" fill="#800000">
<text x="173.9" y="21.8">VDD_5V_TEL3</text>
<text x="42" y="24.9">VDD_5V_TEL1</text>
<text x="110.4" y="24.9">VDD_5V_TEL2</text>
<text x="25.4" y="35.2">[1]</text>
<text x="25.5" y="32.8">[1]</text>
<text x="34" y="35.7">USART2_RX_TELEM1</text>
<text x="34" y="33.2">USART2_TX_TELEM1</text>
<text x="90" y="35.7">[1]</text>
<text x="90.1" y="33.6">[1]</text>
<text x="100.8" y="36">USART3_RX_TELEM2</text>
<text x="101" y="33.6">USART3_TX_TELEM2</text>
<text x="153.5" y="32.1">[1]</text>
<text x="153.5" y="34.6">[1]</text>
<text x="157.3" y="34.5">USART6_RX_TELEM3</text>
<text x="157.4" y="31.9">USART6_TX_TELEM3</text>
<text x="25.4" y="40.3">[1]</text>
<text x="25.5" y="37.5">[1]</text>
<text x="32.9" y="38.3">USART2_CTS_TELEM1</text>
<text x="33.3" y="41">USART2_RTS_TELEM1</text>
<text x="89.8" y="38.2">[1]</text>
<text x="89.8" y="40.6">[1]</text>
<text x="100.2" y="38.4">USART3_CTS_TELEM2</text>
<text x="100.4" y="41.1">USART3_RTS_TELEM2</text>
<text x="153.5" y="37.1">[1]</text>
<text x="153.5" y="39.7">[1]</text>
<text x="156.5" y="39.6">I2C4_SDA_EXTERNAL2</text>
<text x="156.7" y="37">I2C4_SCL_EXTERNAL2</text>
<text x="42.5" y="68.7">VDD_5V_CAN1</text>
<text x="110.3" y="68.1">VDD_5V_CAN1</text>
<text x="173.3" y="66.8">VDD_5V_TEL4</text>
<text x="26.8" y="77.6">[1]</text>
<text x="27.1" y="75.2">[1]</text>
<text x="36.3" y="75.7">CAN1_H</text>
<text x="94.7" y="77">[1]</text>
<text x="94.9" y="74.6">[1]</text>
<text x="104.2" y="75.1">CAN2_H</text>
<text x="104.4" y="77.6">CAN2_L</text>
<text x="156.6" y="76.1">[1]</text>
<text x="163.4" y="76.3">UART4_TX_I2C2</text>
<text x="36.5" y="78.2">CAN1_L</text>
<text x="156.7" y="78.2">[1]</text>
<text x="156.7" y="84">[1]</text>
<text x="156.8" y="80.9">[1]</text>
<text x="162.7" y="84">I2C2_SDA_UART4</text>
<text x="162.9" y="81.4">I2C2_SCL_UART4</text>
<text x="163.4" y="78.9">UART4_RX_I2C2</text>
<text x="35.9" y="112.5">VDD_5V_SPI</text>
<text x="149.2" y="109.3">VDD_5V_PERIPH</text>
<text x="178.9" y="109.3">VDD_5V_TEL4</text>
<text x="189.8" y="109.3">VDD_5V_PERIPH</text>
<text x="219.9" y="109.3">VDD_5V_SPI</text>
<text x="18.5" y="119.4">[1]</text>
<text x="24.3" y="119.5">SPI5_SCK_EXTERNAL1</text>
<text x="99.1" y="114.4">VDD_5V_PERIPH</text>
<text x="128.8" y="114.4">VDD_5V_TEL2</text>
<text x="18.5" y="121.9">[1]</text>
<text x="18.5" y="124.4">[1]</text>
<text x="23.7" y="122">SPI5_MISO_EXTERNAL1</text>
<text x="23.7" y="124.6">SPI5_MOSI_EXTERNAL1</text>
<text x="18.5" y="126.7">[1]</text>
<text x="18.7" y="129.5">[1]</text>
<text x="24.3" y="127.1">SPI5_CS1_EXTERNAL1</text>
<text x="24.3" y="129.6">SPI5_CS2_EXTERNAL1</text>
<text x="128.8" y="138.5">VDD_5V_TEL3</text>
<text x="170.8" y="143.6">VDD_5V_PERIPH</text>
<text x="43.4" y="153.1">VDD_5V_HIPOWER</text>
<text x="70.5" y="155.6">VDD_5V_TEL1</text>
<text x="128.7" y="165.8">VDD_5V_CAN1</text>
</g>
<g font-size="1" fill="#008000">
<text x="62.6" y="28.6" transform="rotate(-90 62.6 28.6)">8</text>
<text x="131.1" y="28.6" transform="rotate(-90 131.1 28.6)">8</text>
<text x="187.7" y="29.1">1</text>
<text x="193.9" y="27.4" transform="rotate(-90 193.9 27.4)">8</text>
<text x="56.3" y="30.4">1</text>
<text x="56.3" y="32.9">2</text>
<text x="56.3" y="35.5">3</text>
<text x="124.9" y="30.4">1</text>
<text x="124.9" y="32.9">2</text>
<text x="124.9" y="35.5">3</text>
<text x="187.7" y="31.7">2</text>
<text x="187.7" y="34.2">3</text>
<text x="56.3" y="38">4</text>
<text x="56.3" y="40.6">5</text>
<text x="124.9" y="38">4</text>
<text x="124.9" y="40.6">5</text>
<text x="187.7" y="36.8">4</text>
<text x="187.7" y="39.3">5</text>
<text x="187.7" y="41.8">6</text>
<text x="56.3" y="43.1">6</text>
<text x="62.6" y="45.9" transform="rotate(-90 62.6 45.9)">7</text>
<text x="124.9" y="43.1">6</text>
<text x="131.1" y="45.9" transform="rotate(-90 131.1 45.9)">7</text>
<text x="193.9" y="44.7" transform="rotate(-90 193.9 44.7)">7</text>
<text x="63.2" y="71.1" transform="rotate(-90 63.2 71.1)">6</text>
<text x="131.1" y="70.5" transform="rotate(-90 131.1 70.5)">6</text>
<text x="193.9" y="71.8" transform="rotate(-90 193.9 71.8)">8</text>
<text x="57" y="72.9">1</text>
<text x="57" y="75.5">2</text>
<text x="57" y="78">3</text>
<text x="124.9" y="72.3">1</text>
<text x="124.9" y="74.8">2</text>
<text x="124.9" y="77.4">3</text>
<text x="187.7" y="73.5">1</text>
<text x="187.7" y="76.1">2</text>
<text x="57" y="80.5">4</text>
<text x="63.2" y="83.4" transform="rotate(-90 63.2 83.4)">5</text>
<text x="124.9" y="79.9">4</text>
<text x="131.1" y="82.7" transform="rotate(-90 131.1 82.7)">5</text>
<text x="187.7" y="78.6">3</text>
<text x="187.7" y="81.2">4</text>
<text x="187.7" y="83.7">5</text>
<text x="187.7" y="86.2">6</text>
<text x="193.9" y="89" transform="rotate(-90 193.9 89)">7</text>
<text x="57" y="116.7">1</text>
<text x="57" y="119.2">2</text>
<text x="63.2" y="114.9" transform="rotate(-90 63.2 114.9)">8</text>
<text x="114.2" y="119.9">1</text>
<text x="122" y="119.9">2</text>
<text x="163.7" y="115.4">1</text>
<text x="168.6" y="118.3" transform="rotate(-90 168.6 118.3)">3</text>
<text x="171.5" y="115.4">2</text>
<text x="204.3" y="115.4">1</text>
<text x="209.2" y="118.3" transform="rotate(-90 209.2 118.3)">3</text>
<text x="212.1" y="115.4">2</text>
<text x="57" y="121.8">3</text>
<text x="57" y="124.3">4</text>
<text x="119.1" y="122.7" transform="rotate(-90 119.1 122.7)">3</text>
<text x="57" y="126.8">5</text>
<text x="57" y="129.4">6</text>
<text x="57" y="131.9">7</text>
<text x="63.2" y="134.8" transform="rotate(-90 63.2 134.8)">9</text>
<text x="114.2" y="143.9">1</text>
<text x="122" y="143.9">2</text>
<text x="119.1" y="146.8" transform="rotate(-90 119.1 146.8)">3</text>
<text x="174.5" y="149.9" transform="rotate(-90 174.5 149.9)">1</text>
<text x="174.5" y="155.5" transform="rotate(-90 174.5 155.5)">2</text>
<text x="55.8" y="161.1">1</text>
<text x="63.6" y="161.1">2</text>
<text x="47.7" y="165.2" transform="rotate(-90 47.7 165.2)">1</text>
<text x="60.7" y="163.9" transform="rotate(-90 60.7 163.9)">3</text>
<text x="47.7" y="170.8" transform="rotate(-90 47.7 170.8)">2</text>
<text x="114.2" y="171.3">1</text>
<text x="122" y="171.3">2</text>
<text x="119.1" y="174.1" transform="rotate(-90 119.1 174.1)">3</text>
</g>
</svg>
